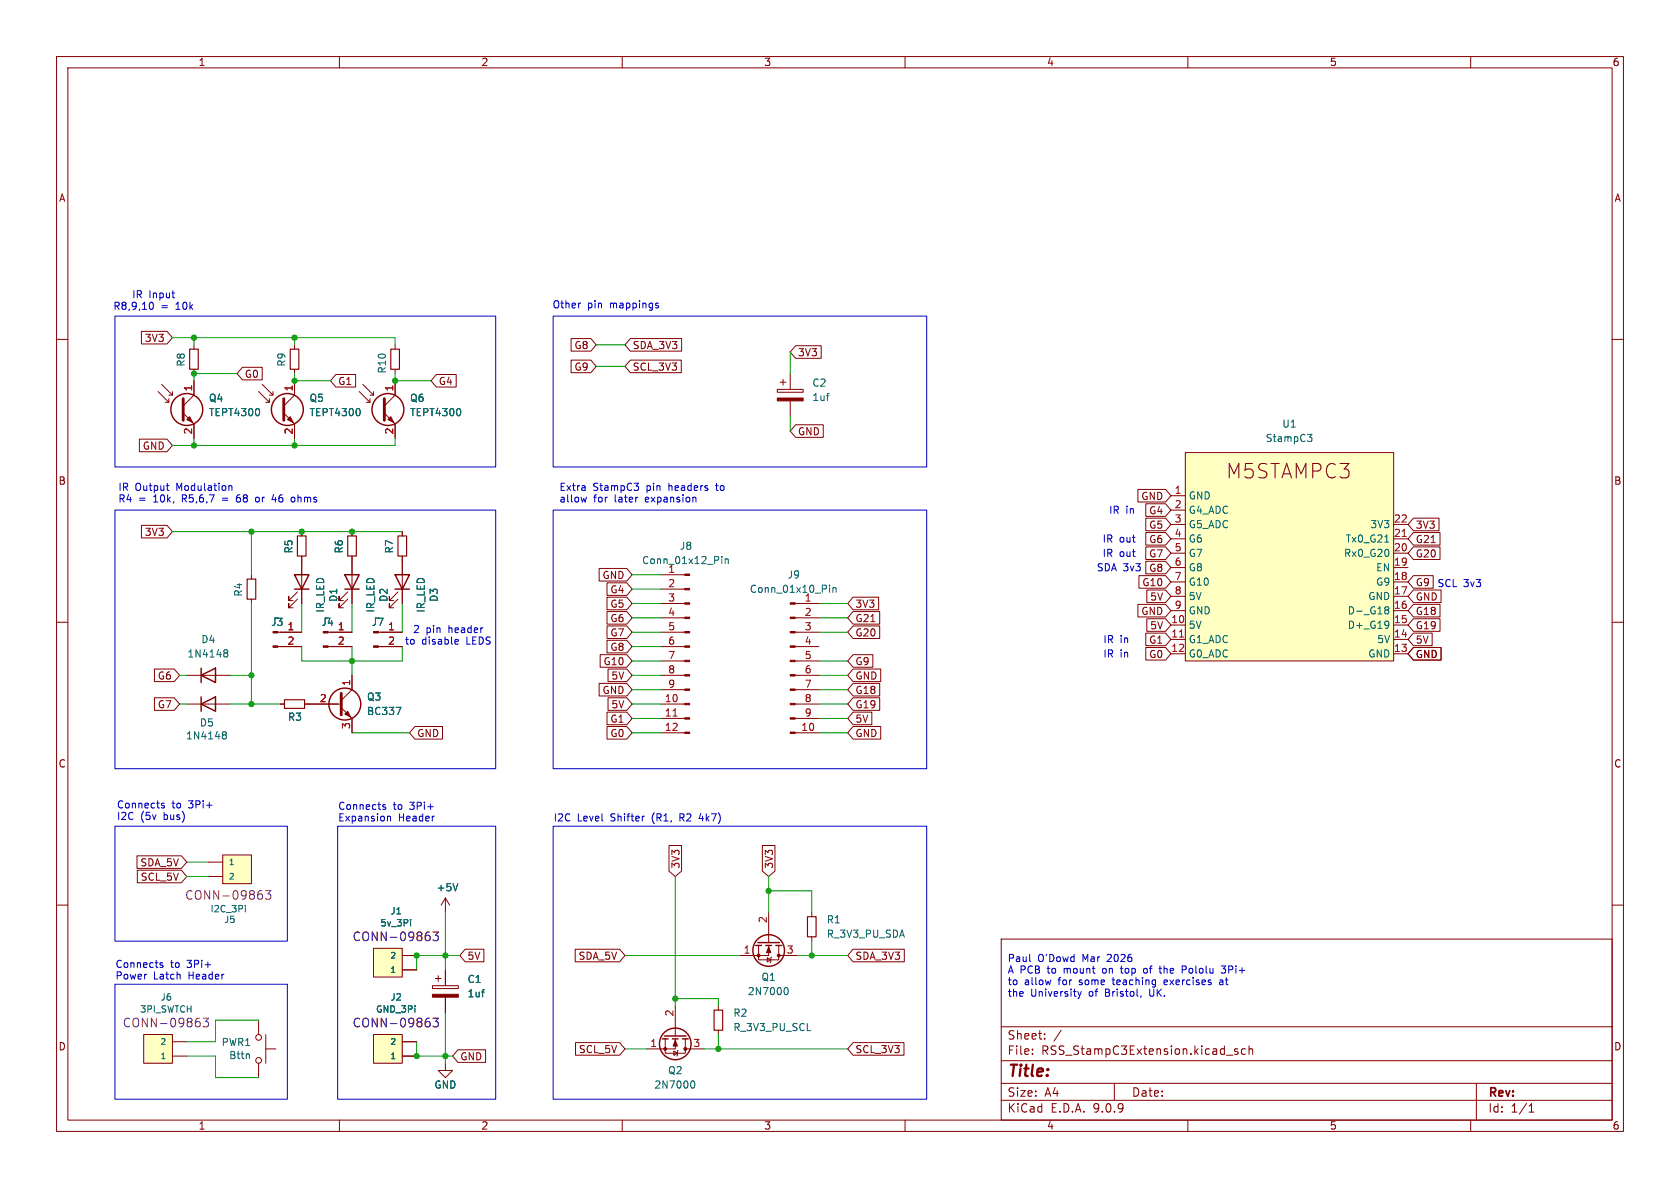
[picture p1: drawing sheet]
<svg xmlns="http://www.w3.org/2000/svg" width="297mm" height="210mm" viewBox="0 0 297 210" stroke-linecap="round" stroke-linejoin="round" font-family="sans-serif">
<g fill="none" stroke="#840000" stroke-width=".18">
<path d="M10 10h277v190h-277zM12 12h273v186h-273zM60 10v2M110 10v2M160 10v2M210 10v2M260 10v2M10 60h2M27.9 69.2l1.9 1.9v-.6M28.6 67.9l1.9 2v-.7M29.2 71.1h.6M29.8 69.9h.7"/>
<path d="M32.4 73l1.9 1.9v2.6M34.3 61v.7M34.3 65.3v.7M34.3 67.3v2.6l-1.9 1.9M45.7 69.2l1.9 1.9v-.6M46.4 67.9l1.9 2v-.7M47 71.1h.6M47.6 69.9h.7M50.2 73l1.9 1.9v2.6M52.1 67.3v2.6l-1.9 1.9M52.1 61v.7M52.1 65.3v.7"/>
<path d="M63.5 69.2l1.9 1.9v-.6M64.1 67.9l1.9 2v-.7M64.8 71.1h.6M65.4 69.9h.6M67.9 73l1.9 1.9v2.6M69.8 61v.7M69.8 65.3v.7M69.8 67.3v2.6l-1.9 1.9M285 60h2M53.3 99.1v7.6M62.2 94v.7M62.2 98.3v.8"/>
<path d="M10 110h2M49.1 111.8h4.2M49.1 114.3h4.2M52.6 105.9l-1.5 1.5v-.7v.7h.7M52.6 104.6l-1.5 1.6v-.8v.8h.7M285 110h2M78.7 158.8l-.7 1.2M78.7 158.8l.8 1.2M78.7 158.8v2.5M10 160h2M177 166h108v32h-108zM285 160h2"/>
<path d="M60 198v2M110 198v2M160 198v2M177 194.5h108M177 191.5h108M177 187.5h108M177 181.5h108M182.5 186.3v.1M182.5 185.5v.1M184.7 183.6v.1M184.7 182.8v.1M187.6 182.1l-1.3 2"/>
<path d="M197 191.5v3M210 198v2M216.8 186.5h1.2M218.8 185.5l-.3-.1-.3 .2 .1 .2 .5 .2v.3h-.6M220.2 185.5l-.5-.1-.2 .3v.4l.1 .2h.6M220.8 185.5l.2-.1 .4 .1 .1 .9M220.8 184.9v1.5M260 198v2M261 191.5v6.5M270.3 196.6h.9M270.3 195.5l.4-.4v1.5"/>
</g>
<path d="M45.8 72.5v.7M63.6 72.5v.7M81.4 72.5v.7M80.9 156.2l-.4 1.3" fill="none" stroke="#006464" stroke-width=".18"/>
<g fill="none" stroke="#840000" stroke-width=".25">
<path d="M52.1 101.6h2.5l-1.3 2.5zM52.1 104.1h2.5"/>
<circle cx="33" cy="72.4" r="2.82"/>
<circle cx="50.8" cy="72.4" r="2.82"/>
<circle cx="68.6" cy="72.4" r="2.82"/>
</g>
<g fill="#840000" stroke="#840000" stroke-width=".18">
<path d="M48.3 111.6h.8v.3h-.8z"/>
<path d="M48.3 114.2h.8v.2h-.8z"/>
<path d="M51.3 73.7l.5 1-1-.5z"/>
<path d="M68.6 74.2l.5-.5 .5 1z"/>
<path d="M33.5 73.7l.5 1-1-.5z"/>
</g>
<path d="M33.5 61.7h1.6v3.6h-1.6zM51.3 61.7h1.5v3.6h-1.5zM69.1 61.7h1.5v3.6h-1.5zM61.5 94.7h1.5v3.6h-1.5z" fill="none" stroke="#840000" stroke-width=".2"/>
<path d="M32.4 70.5v3.8M50.2 70.5v3.8M67.9 70.5v3.8" fill="none" stroke="#840000" stroke-width=".51"/>
<path d="M66 167.6h5.1v5.1h-5.1z" fill="#ffffc2"/>
<path d="M66.9 111.8h4.2M66.9 114.3h4.2M66 167.6h5.1v5.1h-5.1zM71.1 168.9h2.6M71.1 171.5h2.6" fill="none" stroke="#840000" stroke-width=".18"/>
<path d="M72.6 162.5v.2M72.6 162.9v.8" fill="none" stroke="#006464" stroke-width=".18"/>
<path d="M75.6 164.8h.3M75.8 165.3l.2 .3v.4l-.2 .3M76.5 164.8h1l-.5 .5 .4 .2v.6l-.2 .2h-.4l-.3-.2" fill="none" stroke="#840084" stroke-width=".18"/>
<g fill="#840000" stroke="#840000" stroke-width=".18">
<path d="M66 111.6h.9v.3h-.9z"/>
<path d="M66 114.2h.9v.2h-.9z"/>
</g>
<path d="M39.4 151.1h5v5.1h-5z" fill="#ffffc2"/>
<path d="M36.8 154.9h2.6M36.8 152.4h2.6M39.4 151.1h5v5.1h-5zM78.7 188v1.2h1.3l-1.3 1.3-1.2-1.3h1.2" fill="none" stroke="#840000" stroke-width=".18"/>
<path d="M43.4 160.1v.1M43.4 160.4v.8" fill="none" stroke="#006464" stroke-width=".18"/>
<path d="M46 157.4h.3M46.1 158l.3 .3v.4l-.3 .3M46.9 157.4h1l-.5 .6 .4 .2v.6l-.2 .2h-.5l-.2-.2" fill="none" stroke="#840084" stroke-width=".18"/>
<path d="M66 182.9h5.1v5.1h-5.1z" fill="#ffffc2"/>
<g fill="none" stroke="#840000" stroke-width=".18">
<path d="M45.7 180.3v2.6M45.7 188v2.5M47 185.4h1.8M47 182.9v5.1M66 182.9h5.1v5.1h-5.1zM71.1 184.2h2.6M71.1 186.7h2.6"/>
<circle cx="45.7" cy="187.5" r=".51"/>
<circle cx="45.7" cy="183.4" r=".51"/>
</g>
<path d="M75.6 180h.3M76.5 180h1l-.5 .6 .4 .1v.7l-.2 .1h-.4l-.3-.1M75.8 180.6l.2 .3v.3l-.2 .3" fill="none" stroke="#840084" stroke-width=".18"/>
<path d="M44 186.4l.1 .7" fill="none" stroke="#006464" stroke-width=".18"/>
<path d="M25.4 182.9h5.1v5.1h-5.1z" fill="#ffffc2"/>
<path d="M25.4 182.9h5.1v5.1h-5.1zM30.5 184.2h2.5M30.5 186.7h2.5" fill="none" stroke="#840000" stroke-width=".18"/>
<path d="M35 180h.3M35.9 180h1l-.6 .6 .5 .1v.7l-.2 .1h-.5l-.2-.1M35.1 180.6l.3 .3v.3l-.3 .3" fill="none" stroke="#840084" stroke-width=".18"/>
<path d="M209.5 80h36.9v36.8h-36.9z" fill="#ffffc2"/>
<g fill="none" stroke="#840000" stroke-width=".18">
<path d="M25 58.6h4.5l1 1.1-1 1.1h-4.5zM101 59.8h3.5l.9 1.2-.9 1.1h-3.5zM111.4 59.8h9.1v2.3h-9.1l-.9-1.1zM24.6 77.6h4.9l1 1.1-1 1.2h-4.9zM34.3 67.3v2.6M34.3 74.9v2.6M42.9 64.9h3.5v2.3h-3.5l-1-1.2zM52.1 67.3v2.6M52.1 74.9v2.6M59.4 66.2h3.5v2.2h-3.5l-1-1.1zM69.8 67.3v2.6M69.8 74.9v2.6"/>
<path d="M77.2 66.2h3.4v2.2h-3.4l-1-1.1zM101 63.7h3.5l.9 1.1-.9 1.1h-3.5zM111.4 63.7h9v2.2h-9l-.9-1.1zM137.4 68.8h4.6v.5h-4.6zM137.9 67.6h1M138.4 67.1v1M139.7 66v2.8M139.7 70.9v2.8M140.7 75.1h4.8v2.2h-4.8l-1-1.1zM140.7 61.1h4.5v2.2h-4.5l-1-1.1zM25 92.9h4.5l1 1.1-1 1.1h-4.5zM53.3 94v.7"/>
<path d="M53.3 98.3v3.3M62.2 94v.7M62.2 98.3v8.4M71.1 94v.7M71.1 98.3v8.4M201.2 86.5h4.9l.9 1.1-.9 1.1h-4.9zM202.6 89.1h3.5l.9 1.1-.9 1.1h-3.5zM202.6 96.7h3.5l.9 1.1-.9 1.1h-3.5zM202.6 91.6h3.5l.9 1.1-.9 1.1h-3.5zM202.6 94.1h3.5l.9 1.2-.9 1.1h-3.5zM202.6 99.2h3.5l.9 1.1-.9 1.1h-3.5zM207 87.6h2.5"/>
<path d="M207 90.2h2.5M207 92.7h2.5M207 95.3h2.5M207 97.8h2.5M209.5 80h36.9v36.8h-36.9zM246.4 92.7h2.5M246.4 95.3h2.5M246.4 97.8h2.5M249.9 94.1h4.7v2.3h-4.7l-1-1.1zM249.9 96.7h4.7v2.2h-4.7l-1-1.1zM249.9 91.6h4.5v2.2h-4.5l-1-1.1zM27.3 118.3h3.5l.9 1.1-.9 1.1h-3.5z"/>
<path d="M33 119.4h7.6M44.4 101.6v.8M44.4 105.9v.8M49.5 111.8h3.8M49.5 114.3h3.8M53.3 104.1v2.6M58 111.8h4.2M58 114.3h4.2M61.5 105.9l-1.6 1.5v-.7v.7h.8M61.5 104.6l-1.6 1.6v-.8v.8h.8M62.2 119.4v2.5l-1.9 1.9M67.3 111.8h3.8"/>
<path d="M67.3 114.3h3.8M70.4 105.9l-1.6 1.5v-.7v.7h.8M70.4 104.6l-1.6 1.6v-.8v.8h.8M105.9 100.5h4.9l1 1.1-1 1.1h-4.9zM106.1 115.7h4.7l1 1.1-1 1.2h-4.7zM107.3 108.1h3.5l1 1.1-1 1.1h-3.5zM107.3 113.2h3.5l1 1.1-1 1.1h-3.5zM107.3 110.6h3.5l1 1.2-1 1.1h-3.5zM107.3 105.6h3.5l1 1.1-1 1.1h-3.5zM107.3 103h3.5l1 1.1-1 1.2h-3.5zM107.5 118.3h3.3l1 1.1-1 1.1h-3.3zM116.8 106.7h4.3"/>
<path d="M116.8 109.2h4.3M116.8 111.8h4.3M116.8 114.3h4.3M116.8 116.8h4.3M116.8 119.4h4.3M116.8 101.6h4.3M116.8 104.1h4.3M140.6 106.7h4.2M140.6 109.2h4.2M140.6 111.8h4.2M140.6 114.3h4.2M140.6 116.8h4.2"/>
<path d="M140.6 119.4h4.2M150.8 110.6h4.7v2.3h-4.7l-.9-1.1zM150.8 105.6h4.5v2.2h-4.5l-.9-1.1zM150.8 108.1h4.7v2.2h-4.7l-.9-1.1zM150.8 115.7h3.5v2.3h-3.5l-.9-1.2zM150.8 118.3h4.9v2.2h-4.9l-.9-1.1zM201.2 106.8h4.9l.9 1.2-.9 1.1h-4.9zM201.4 101.8h4.7l.9 1.1-.9 1.1h-4.7zM202.6 114.5h3.5l.9 1.1-.9 1.1h-3.5zM202.6 111.9h3.5l.9 1.1-.9 1.1h-3.5zM202.7 104.3h3.4l.9 1.1-.9 1.1h-3.4zM202.7 109.4h3.4l.9 1.1-.9 1.1h-3.4z"/>
<path d="M207 100.3h2.5M207 102.9h2.5M207 105.4h2.5M207 108h2.5M207 110.5h2.5M207 113h2.5M207 115.6h2.5M246.4 100.3h2.5M246.4 102.9h2.5M246.4 105.4h2.5M246.4 108h2.5M246.4 110.5h2.5"/>
<path d="M246.4 113h2.5M246.4 115.6h2.5M249.9 101.8h3.5v2.2h-3.5l-1-1.1zM249.9 104.3h4.9v2.2h-4.9l-1-1.1zM249.9 114.5h4.9v2.2h-4.9l-1-1.1zM249.9 109.4h4.7v2.2h-4.7l-1-1.1zM249.9 111.9h3.3v2.2h-3.3l-1-1.1zM249.9 106.8h4.7v2.3h-4.7l-1-1.1zM27.3 123.3h3.5l.9 1.2-.9 1.1h-3.5zM33 124.5h7.6M49.5 124.5h.8M53.8 124.5h6.5"/>
<path d="M60.3 125.1l1.9 1.9v2.5M73.3 128.4h4.9v2.3h-4.9l-.9-1.2zM105.9 120.8h4.9l1 1.1-1 1.1h-4.9zM107.3 128.4h3.5l1 1.1-1 1.2h-3.5zM107.3 125.9h3.5l1 1.1-1 1.1h-3.5zM107.5 123.3h3.3l1 1.2-1 1.1h-3.3zM116.8 121.9h4.3M116.8 124.5h4.3M116.8 127h4.3M116.8 129.5h4.3M140.6 121.9h4.2M140.6 124.5h4.2"/>
<path d="M140.6 127h4.2M140.6 129.5h4.2M150.8 120.8h4.7v2.2h-4.7l-.9-1.1zM150.8 125.9h3.3v2.2h-3.3l-.9-1.1zM150.8 123.3h4.7v2.3h-4.7l-.9-1.1zM150.8 128.4h4.9v2.3h-4.9l-.9-1.2zM24.2 151.3h7.9l.9 1.1-.9 1.1h-7.9zM24.3 153.8h7.8l.9 1.1-.9 1.2h-7.8zM118.3 149.5h2.2v4.5l-1.1 .9-1.1-.9zM134.8 149.5h2.2v4.5l-1.1 .9-1.1-.9zM71.1 168.9h2.6M71.1 171.5h2.6"/>
<path d="M76.5 174.2h4.5v.6h-4.5zM77 173h1M77.5 172.5v1M78.7 171.5v2.7M78.7 176.3v2.8M82.2 167.8h3.3v2.2h-3.3l-.9-1.1zM101.7 167.8h7.8l1 1.1-1 1.1h-7.8zM119.4 177.8v5.3M127 177.8v.8M134.1 167.1v2.6h3.6v-2.6M135.6 169.3l.7 .4-.7 .4zM135.9 167.1v1.8h-5.1"/>
<path d="M135.9 161.3v5.3M136.4 169.2l-.1 .1v.8l-.2 .1M137.7 168.9h3.3M143.5 161.3v.8M143.5 165.6v.8M150.8 167.8h9.1v2.2h-9.1l-.9-1.1zM71.1 184.2h2.6M71.1 186.7h2.6M81 185.6h4.8v2.2h-4.8l-1-1.1zM101.7 184.3h7.8l1 1.1-1 1.1h-7.8zM117.6 183.6v2.6h3.6v-2.6M119.1 185.8l.7 .4-.7 .4z"/>
<path d="M119.4 183.6v1.8h-5.1M119.9 185.7l-.1 .1v.8l-.2 .1M121.2 185.4h3.3M127 182.1v.8M150.8 184.3h9v2.2h-9l-.9-1.1z"/>
</g>
<path d="M247.9 94.8h.7M208.5 112.6h.7M119 126.6h.7" fill="none" stroke="#a90000" stroke-width=".18"/>
<g fill="none" stroke="#006464" stroke-width=".18">
<path d="M45.8 72.5v.7M63.6 72.5v.7M81.4 72.5v.7M146.1 70h.5M146.5 69.5h.1M231.1 76.8h.8l-.4 .5 .4 .1v.4l-.2 .2h-.4M127.6 98.4v.1M127.6 98.8v.8M128.2 98.8v.8M128.2 98.9l.2-.1 .3 .1 .1 .7M244.8 95.8h.7M245.5 97.3v.8"/>
<path d="M39.7 115.4h.1M39.7 114.9h.3l.2 .1 .1 .2-.3 .2M39.8 115.4h.2M39.8 115.4l-.1 .1M40 115.4l.3 .3-.1 .3-.2 .1h-.3M146.7 103.4v.2M146.7 103.9v.8M147.3 103.9v.8M147.3 104l.1-.1h.3l.1 .8M244.9 107.4l.1-.1h.4l.1 .3-.2 .2M244.9 107.7l.1 .1M245 107.8h.3"/>
<path d="M245 107.8l-.1 .1M245.3 107.8l.2 .2v.4l-.2 .1-.4-.1M245.3 109.8l.2 .1a1.07 1.07 0 0 1-.2 1M245.5 110.3l-.2 .3M39.4 129.8l.1 .1M39.4 129.4h.4l.2 .1v.2l-.2 .2M39.5 129.9h.3M39.5 129.9l-.1 .1M39.8 129.9l.2 .2v.4l-.2 .1h-.4M70 125h.9l-.6 1.3M80.9 156.2l-.4 1.3M72.6 162.5v.2"/>
<path d="M72.6 162.9v.8M85.1 175.4h.5M85.5 175h.1M138.8 174.6h.1a.68 .68 0 0 1 .5 .6 .68 .68 0 0 1-.5 .6h-.1M122.3 191.1h.1a.68 .68 0 0 1 .4 .6 .68 .68 0 0 1-.4 .6h-.1"/>
</g>
<g fill="#840000" stroke="#840000" stroke-width=".18">
<path d="M139.7 106.6h.9v.2h-.9z"/>
<path d="M139.7 109.1h.9v.2h-.9z"/>
<path d="M139.7 111.6h.9v.3h-.9z"/>
<path d="M139.7 114.2h.9v.2h-.9z"/>
<path d="M139.7 116.7h.9v.3h-.9z"/>
<path d="M139.7 119.3h.9v.2h-.9z"/>
<path d="M139.7 121.8h.9v.2h-.9z"/>
<path d="M139.7 124.3h.9v.3h-.9z"/>
<path d="M139.7 126.9h.9v.2h-.9z"/>
<path d="M139.7 129.4h.9v.3h-.9z"/>
<path d="M121.1 101.5h.8v.2h-.8z"/>
<path d="M121.1 104h.8v.3h-.8z"/>
<path d="M121.1 106.6h.8v.2h-.8z"/>
<path d="M121.1 109.1h.8v.2h-.8z"/>
<path d="M121.1 111.6h.8v.3h-.8z"/>
<path d="M121.1 114.2h.8v.2h-.8z"/>
<path d="M121.1 116.7h.8v.3h-.8z"/>
<path d="M121.1 119.3h.8v.2h-.8z"/>
<path d="M121.1 121.8h.8v.2h-.8z"/>
<path d="M121.1 124.3h.8v.3h-.8z"/>
<path d="M121.1 126.9h.8v.2h-.8z"/>
<path d="M121.1 129.4h.8v.3h-.8z"/>
<path d="M137.4 70.4h4.6v.5h-4.6z"/>
<path d="M76.5 175.8h4.5v.5h-4.5z"/>
<path d="M61 126.2l.5-.5 .5 1z"/>
<path d="M119.4 183.9l.4 1h-.8z"/>
<path d="M135.9 167.4l.4 1h-.8z"/>
<path d="M57.1 111.6h.9v.3h-.9z"/>
<path d="M57.1 114.2h.9v.2h-.9z"/>
<circle cx="121.2" cy="185.4" r=".25"/>
<circle cx="117.6" cy="185.4" r=".25"/>
<circle cx="137.7" cy="168.9" r=".25"/>
<circle cx="134.1" cy="168.9" r=".25"/>
</g>
<path d="M52.6 94.7h1.5v3.6h-1.5zM70.4 94.7h1.5v3.6h-1.5zM43.7 102.4h1.5v3.5h-1.5zM50.3 123.7h3.5v1.5h-3.5zM126.2 178.6h1.6v3.5h-1.6zM142.7 162.1h1.6v3.5h-1.6z" fill="none" stroke="#840000" stroke-width=".2"/>
<g fill="none" stroke="#840000" stroke-width=".25">
<path d="M35.6 119.4l2.5-1.3v2.6zM35.6 118.1v2.6M61 101.6h2.5l-1.3 2.5zM61 104.1h2.5M69.8 101.6h2.6l-1.3 2.5zM69.8 104.1h2.6M35.6 124.5l2.5-1.3v2.5zM35.6 123.2v2.5M133.6 167.1h1M134 166.6h3.8M135.4 167.1h1M137.2 167.1h1"/>
<path d="M117.1 183.6h1M117.5 183.1h3.8M118.9 183.6h1M120.6 183.6h1.1"/>
<circle cx="61" cy="124.5" r="2.82"/>
<circle cx="135.9" cy="168" r="2.79"/>
<circle cx="119.4" cy="184.5" r="2.79"/>
</g>
<path d="M60.3 122.6v3.8" fill="none" stroke="#840000" stroke-width=".51"/>
<g fill="none" stroke="#009600" stroke-width=".18">
<path d="M30.5 59.7h39.3v1.3M34.3 59.7v1.3M52.1 59.7v1.3M34.3 77.5v1.2M41.9 66h-7.6v1.3M52.1 66v1.3h6.3M52.1 77.5v1.2M69.8 66v1.3h6.4M69.8 77.5v1.2h-39.3M105.4 64.8h5.1M105.4 61h5.1M139.7 62.2v3.8"/>
<path d="M139.7 73.7v2.5M30.5 94h40.6M44.4 94v7.6M31.7 119.4h1.3M40.6 119.4h3.8M44.4 106.7v17.8M53.3 114.3v2.5h17.8v-2.5M53.3 106.7v5.1M62.2 106.7v5.1M62.2 114.3v5.1M71.1 106.7v5.1M111.8 114.3h5"/>
<path d="M111.8 106.7h5M111.8 116.8h5M111.8 119.4h5M111.8 104.1h5M111.8 111.8h5M111.8 109.2h5M111.8 101.6h5M144.8 106.7h5.1M144.8 116.8h5.1M144.8 119.4h5.1M144.8 111.8h5.1M144.8 109.2h5.1"/>
<path d="M31.7 124.5h1.3M40.6 124.5h8.9M62.2 129.5h10.2M111.8 121.9h5M111.8 129.5h5M111.8 124.5h5M111.8 127h5M144.8 121.9h5.1M144.8 129.5h5.1M144.8 124.5h5.1M144.8 127h5.1M33 154.9h3.8"/>
<path d="M33 152.4h3.8M119.4 154.9v22.9M135.9 157.5h7.6v3.8M135.9 154.9v6.4M78.7 161.3v10.2M78.7 179.1v8.9M81.3 168.9h-7.6v2.6M110.5 168.9h20.3M119.4 176.5h7.6v1.3M141 168.9h8.9M143.5 166.4v2.5M33 186.7h5.1v3.8h7.6"/>
<path d="M45.7 180.3h-7.6v3.9h-5.1M73.7 184.2v2.5h6.3M110.5 185.4h3.8M124.5 185.4h25.4M127 182.9v2.5"/>
</g>
<g fill="none" stroke="#0000c2" stroke-width=".18">
<path d="M20.3 55.9h67.3v26.7h-67.3zM27.1 53.9l-.1 .7-.2 .1-.2-.1M30.4 51.8h.5M30.7 52.6h.2M97.8 55.9h66v26.7h-66zM102.5 53.6h.2M116.1 53.6h.3M116.1 54l.3 .1v.2l-.1 .1h-.3M20.3 90.2h67.3v45.7h-67.3zM29.4 85.8h.5M29.8 86.7h.1M40.5 86l.1-.2 .3 .1 .1 .8"/>
<path d="M40.5 85.8v.9M42 87.6a.99 .99 0 0 0-.1 1.1h.1M42 88l-.2 .2M45.6 87.9l-.3 .1-.1 .1v.5l.4 .1M48.4 87.4l-.3 .9h.8M51.6 88l.3-.1 .2 .2-.1 .6h-.4M97.8 90.2h66v45.7h-66zM103.7 87.9l-.3 .8-.2-.6M112.1 85.4h.8l-.4 .5M112.6 85.9l.3 .3v.3l-.3 .2M122.9 87.9l.1 .2v.6M80.6 113l.4 .1v.2l-.6 .2"/>
<path d="M81 113.8l-.4 .1M20.3 146.1h30.5v20.3h-30.5zM28.6 142.3l.4 .2 .1 .1-.2 .2h-.4M28.6 142h.4M59.7 146.1h27.9v48.2h-27.9zM67.7 142.6l.4 .1 .1 .2-.2 .2-.3-.1M67.7 142.3h.4M68.5 144.4l.2-.1h.3v.8M68.5 144.3v.8M97.8 146.1h66v48.2h-66zM113.9 144.3h-.2M123.9 143.8l-.3 .9h.8"/>
<path d="M20.3 174h30.5v20.3h-30.5zM28.3 170.5l.5 .2v.1l-.2 .2h-.3M28.3 170.2h.5M182.1 169.9l.1 .1M185.8 173.2l-.3 .9M190.6 175.3l.3 .8M190.9 176.1l-.3 .4M191.2 175.3l-.3 .8M198.1 171.2h.4M198.2 170.8l.1 1.2M201.7 176.1l-.1 .2M202.6 171.2h-.3l-.1 .2v.5l.4 .1"/>
<path d="M204.9 171.2h.5M205.1 171.8l.3 .2M206 173.2l-.2 .2v.5l.2 .2M206.4 173.5l-.6 .1M209 170.8h.5l.2 .2-.1 .4h-.6M215.9 170.8h.8l-.4 .4 .3 .2v.5l-.2 .1-.5-.1M216 173.2l-.4 .1M216.1 173.6h-.3l-.2 .2v.2l.5 .1"/>
</g>
<path d="M75.6 180h.3M75.6 164.8h.3M75.8 165.3l.2 .3v.4l-.2 .3M76.5 180h1l-.5 .6 .4 .1v.7l-.2 .1h-.4l-.3-.1M76.5 164.8h1l-.5 .5 .4 .2v.6l-.2 .2h-.4l-.3-.2M75.8 180.6l.2 .3v.3l-.2 .3" fill="none" stroke="#840084" stroke-width=".18"/>
<g fill="#009600" stroke="#009600" stroke-width=".18">
<circle cx="73.7" cy="168.9" r=".46"/>
<circle cx="78.7" cy="168.9" r=".46"/>
<circle cx="127" cy="185.4" r=".46"/>
<circle cx="78.7" cy="186.7" r=".46"/>
<circle cx="73.7" cy="186.7" r=".46"/>
<circle cx="143.5" cy="168.9" r=".46"/>
<circle cx="135.9" cy="157.5" r=".46"/>
<circle cx="119.4" cy="176.5" r=".46"/>
<circle cx="34.3" cy="59.7" r=".46"/>
<circle cx="34.3" cy="78.7" r=".46"/>
<circle cx="34.3" cy="66" r=".46"/>
<circle cx="53.3" cy="94" r=".46"/>
<circle cx="44.4" cy="94" r=".46"/>
<circle cx="62.2" cy="94" r=".46"/>
<circle cx="52.1" cy="78.7" r=".46"/>
<circle cx="52.1" cy="59.7" r=".46"/>
<circle cx="52.1" cy="67.3" r=".46"/>
<circle cx="69.8" cy="67.3" r=".46"/>
<circle cx="44.4" cy="119.4" r=".46"/>
<circle cx="44.4" cy="124.5" r=".46"/>
<circle cx="62.2" cy="116.8" r=".46"/>
</g>
<text font-size="3.5" fill="#840000" x="216.7" y="84.8">M5STAMPC3</text>
<text font-size="2.8" fill="#840000" x="178" y="190.9">Title:</text>
<g font-size="2.1" fill="#840084">
<text x="32.6" y="159.3">CONN-09863</text>
<text x="62.2" y="166.6">CONN-09863</text>
<text x="21.6" y="181.8">CONN-09863</text>
<text x="62.2" y="181.8">CONN-09863</text>
</g>
<g font-size="2.1" fill="#840000">
<text x="178" y="184">Sheet:</text>
<text x="178" y="186.7">File:</text>
<text x="184.1" y="186.7">RSS_StampC3Extension.kicad_sch</text>
<text x="178" y="196.9">KiCad</text>
<text x="178" y="194.1">Size:</text>
<text x="184.7" y="194.1">A4</text>
<text x="185.7" y="196.9">E.D.A.</text>
<text x="193.3" y="196.9">9.0.9</text>
<text x="200" y="194.1">Date:</text>
<text x="263" y="194.3">Rev:</text>
<text x="263" y="196.9">Id:</text>
<text x="267.1" y="196.9">1/1</text>
</g>
<g font-size="1.8" fill="#840000">
<text x="35" y="11.9">1</text>
<text x="85" y="11.9">2</text>
<text x="135" y="11.9">3</text>
<text x="185" y="11.9">4</text>
<text x="235" y="11.9">5</text>
<text x="285" y="11.9">6</text>
<text x="10.3" y="35.9">A</text>
<text x="285.3" y="35.9">A</text>
<text x="25.5" y="60.6">3V3</text>
<text x="101.5" y="65.7">G9</text>
<text x="101.5" y="61.9">G8</text>
<text x="111.8" y="61.9">SDA_3V3</text>
<text x="111.8" y="65.7">SCL_3V3</text>
<text x="141" y="63.2">3V3</text>
<text x="43.2" y="67">G0</text>
<text x="59.7" y="68.3">G1</text>
<text x="77.5" y="68.3">G4</text>
<text x="141" y="77.2">GND</text>
<text x="25.1" y="79.7">GND</text>
<text x="10.3" y="85.9">B</text>
<text x="201.7" y="88.6">GND</text>
<text x="285.3" y="85.9">B</text>
<text x="25.5" y="94.9">3V3</text>
<text x="203.1" y="91.1">G4</text>
<text x="203.1" y="93.7">G5</text>
<text x="250.2" y="93.7">3V3</text>
<text x="203.1" y="98.7">G7</text>
<text x="203.1" y="96.2">G6</text>
<text x="203.1" y="101.3">G8</text>
<text x="250.2" y="96.2">G21</text>
<text x="250.2" y="98.7">G20</text>
<text x="106.4" y="102.6">GND</text>
<text x="107.8" y="107.6">G5</text>
<text x="107.8" y="105.1">G4</text>
<text x="151.1" y="107.6">3V3</text>
<text x="201.8" y="103.8">G10</text>
<text x="203.2" y="106.4">5V</text>
<text x="250.2" y="103.8">G9</text>
<text x="250.2" y="106.4">GND</text>
<text x="107.8" y="110.2">G6</text>
<text x="107.8" y="112.7">G7</text>
<text x="151.1" y="112.7">G20</text>
<text x="151.1" y="110.2">G21</text>
<text x="201.7" y="108.9">GND</text>
<text x="203.1" y="114">G1</text>
<text x="203.2" y="111.4">5V</text>
<text x="250.2" y="111.4">G19</text>
<text x="250.2" y="114">5V</text>
<text x="250.2" y="108.9">G18</text>
<text x="106.6" y="117.8">G10</text>
<text x="107.8" y="115.3">G8</text>
<text x="151.1" y="117.8">G9</text>
<text x="203.1" y="116.5">G0</text>
<text x="250.2" y="116.5">GND</text>
<text x="27.8" y="125.4">G7</text>
<text x="27.8" y="120.3">G6</text>
<text x="106.4" y="122.9">GND</text>
<text x="108" y="120.3">5V</text>
<text x="108" y="125.4">5V</text>
<text x="151.1" y="120.3">GND</text>
<text x="151.1" y="122.9">G18</text>
<text x="151.1" y="125.4">G19</text>
<text x="73.7" y="130.5">GND</text>
<text x="107.8" y="130.5">G0</text>
<text x="107.8" y="128">G1</text>
<text x="151.1" y="128">5V</text>
<text x="151.1" y="130.5">GND</text>
<text x="10.3" y="135.9">C</text>
<text x="285.3" y="135.9">C</text>
<text x="24.7" y="153.4">SDA_5V</text>
<text x="24.8" y="155.9">SCL_5V</text>
<text x="120.3" y="153.7" transform="rotate(-90 120.3 153.7)">3V3</text>
<text x="136.8" y="153.7" transform="rotate(-90 136.8 153.7)">3V3</text>
<text x="82.5" y="169.9">5V</text>
<text x="102.2" y="169.9">SDA_5V</text>
<text x="151.1" y="169.9">SDA_3V3</text>
<text x="10.3" y="185.9">D</text>
<text x="285.3" y="185.9">D</text>
<text x="81.3" y="187.6">GND</text>
<text x="102.2" y="186.4">SCL_5V</text>
<text x="151.1" y="186.4">SCL_3V3</text>
<text x="35" y="199.9">1</text>
<text x="85" y="199.9">2</text>
<text x="135" y="199.9">3</text>
<text x="185" y="199.9">4</text>
<text x="235" y="199.9">5</text>
<text x="285" y="199.9">6</text>
</g>
<g font-size="1.8" fill="#0000c2">
<text x="23.3" y="52.9">IR</text>
<text x="26.3" y="52.9">Input</text>
<text x="19.9" y="55">R8,9,10</text>
<text x="28.4" y="55">=</text>
<text x="31.2" y="55">10k</text>
<text x="97.6" y="54.7">Other</text>
<text x="103.8" y="54.7">pin</text>
<text x="107.9" y="54.7">mappings</text>
<text x="20.8" y="86.9">IR</text>
<text x="20.8" y="88.9">R4</text>
<text x="23.9" y="86.9">Output</text>
<text x="24.5" y="88.9">=</text>
<text x="27.2" y="88.9">10k,</text>
<text x="31.3" y="86.9">Modulation</text>
<text x="32.4" y="88.9">R5,6,7</text>
<text x="39.7" y="88.9">=</text>
<text x="42.5" y="88.9">68</text>
<text x="46.1" y="88.9">or</text>
<text x="49.2" y="88.9">46</text>
<text x="52.8" y="88.9">ohms</text>
<text x="98.8" y="86.9">Extra</text>
<text x="98.8" y="88.9">allow</text>
<text x="104.8" y="86.9">StampC3</text>
<text x="104.9" y="88.9">for</text>
<text x="108.8" y="88.9">later</text>
<text x="114.4" y="88.9">expansion</text>
<text x="114.4" y="86.9">pin</text>
<text x="118.5" y="86.9">headers</text>
<text x="127.1" y="86.9">to</text>
<text x="196" y="91">IR</text>
<text x="199" y="91">in</text>
<text x="193.8" y="101.2">SDA 3v3</text>
<text x="194.8" y="98.7">IR</text>
<text x="194.8" y="96.1">IR</text>
<text x="197.9" y="98.7">out</text>
<text x="197.9" y="96.1">out</text>
<text x="254" y="104">SCL 3v3</text>
<text x="72.9" y="112.1">2</text>
<text x="75.3" y="112.1">pin</text>
<text x="79.4" y="112.1">header</text>
<text x="195" y="113.9">IR</text>
<text x="198" y="113.9">in</text>
<text x="71.5" y="114.2">to</text>
<text x="74.5" y="114.2">disable</text>
<text x="82.5" y="114.2">LEDS</text>
<text x="195" y="116.4">IR</text>
<text x="198" y="116.4">in</text>
<text x="20.6" y="143">Connects</text>
<text x="30.4" y="143">to</text>
<text x="33.4" y="143">3Pi+</text>
<text x="59.7" y="143.2">Connects</text>
<text x="69.5" y="143.2">to</text>
<text x="72.6" y="143.2">3Pi+</text>
<text x="20.6" y="145">I2C</text>
<text x="24.8" y="145">(5v</text>
<text x="29" y="145">bus)</text>
<text x="59.7" y="145.3">Expansion</text>
<text x="70.4" y="145.3">Header</text>
<text x="97.8" y="145.3">I2C</text>
<text x="102" y="145.3">Level</text>
<text x="108.1" y="145.3">Shifter</text>
<text x="115.5" y="145.3">(R1,</text>
<text x="120.6" y="145.3">R2</text>
<text x="124.3" y="145.3">4k7)</text>
<text x="20.3" y="171.2">Connects</text>
<text x="20.3" y="173.2">Power</text>
<text x="27.1" y="173.2">Latch</text>
<text x="30.1" y="171.2">to</text>
<text x="33.2" y="171.2">3Pi+</text>
<text x="33.4" y="173.2">Header</text>
<text x="178.1" y="170.3">Paul</text>
<text x="178.1" y="172.3">A PCB</text>
<text x="183.5" y="170.3">O'Dowd</text>
<text x="185.3" y="172.3">to</text>
<text x="188.3" y="172.3">mount</text>
<text x="191.5" y="170.3">Mar</text>
<text x="195.4" y="172.3">on</text>
<text x="196" y="170.3">2026</text>
<text x="198.8" y="172.3">top</text>
<text x="203" y="172.3">of</text>
<text x="206.1" y="172.3">the</text>
<text x="210.2" y="172.3">Pololu</text>
<text x="217.4" y="172.3">3Pi+</text>
<text x="178.1" y="174.4">to</text>
<text x="178.1" y="176.4">the</text>
<text x="181.1" y="174.4">allow</text>
<text x="182.2" y="176.4">University</text>
<text x="187.2" y="174.4">for</text>
<text x="191.1" y="174.4">some</text>
<text x="192.6" y="176.4">of</text>
<text x="195.7" y="176.4">Bristol,</text>
<text x="197.2" y="174.4">teaching</text>
<text x="203.7" y="176.4">UK.</text>
<text x="206.5" y="174.4">exercises</text>
<text x="216.5" y="174.4">at</text>
</g>
<g font-size="1.8" fill="#006464">
<text x="32.9" y="64.9" transform="rotate(-90 32.9 64.9)">R8</text>
<text x="50.6" y="64.9" transform="rotate(-90 50.6 64.9)">R9</text>
<text x="36.8" y="71.2">Q4</text>
<text x="54.6" y="71.2">Q5</text>
<text x="68.4" y="66.1" transform="rotate(-90 68.4 66.1)">R10</text>
<text x="72.4" y="71.2">Q6</text>
<text x="143.5" y="68.6">C2</text>
<text x="143.5" y="71.1">1uf</text>
<text x="36.8" y="73.8">TEPT4300</text>
<text x="54.6" y="73.8">TEPT4300</text>
<text x="72.4" y="73.8">TEPT4300</text>
<text x="226.6" y="75.8">U1</text>
<text x="223.7" y="78.3">StampC3</text>
<text x="210.1" y="88.5">GND</text>
<text x="210.1" y="91">G4_ADC</text>
<text x="210.1" y="93.6">G5_ADC</text>
<text x="242.2" y="93.6">3V3</text>
<text x="51.9" y="97.9" transform="rotate(-90 51.9 97.9)">R5</text>
<text x="60.8" y="97.9" transform="rotate(-90 60.8 97.9)">R6</text>
<text x="69.7" y="97.9" transform="rotate(-90 69.7 97.9)">R7</text>
<text x="113.4" y="99.9">Conn_01x12_Pin</text>
<text x="118" y="101.3">1</text>
<text x="120.1" y="97.4">J8</text>
<text x="210.1" y="96.1">G6</text>
<text x="210.1" y="98.7">G7</text>
<text x="210.1" y="101.2">G8</text>
<text x="237.5" y="98.7">Rx0_G20</text>
<text x="237.8" y="96.1">Tx0_G21</text>
<text x="243.2" y="101.2">EN</text>
<text x="43" y="105.6" transform="rotate(-90 43 105.6)">R4</text>
<text x="59.8" y="106.5" transform="rotate(-90 59.8 106.5)">D1</text>
<text x="68.7" y="106.5" transform="rotate(-90 68.7 106.5)">D2</text>
<text x="77.6" y="106.5" transform="rotate(-90 77.6 106.5)">D3</text>
<text x="132.5" y="105">Conn_01x10_Pin</text>
<text x="139.1" y="102.5">J9</text>
<text x="142.2" y="106.4">1</text>
<text x="210.1" y="103.7">G10</text>
<text x="210.1" y="106.3">5V</text>
<text x="241.8" y="106.3">GND</text>
<text x="243.2" y="103.7">G9</text>
<text x="35.5" y="113.9">D4</text>
<text x="47.8" y="110.8">J3</text>
<text x="48.3" y="110.1">~</text>
<text x="56.7" y="110.8">J4</text>
<text x="57.2" y="110.1">~</text>
<text x="57.5" y="108.4" transform="rotate(-90 57.5 108.4)">IR_LED</text>
<text x="65.6" y="110.8">J7</text>
<text x="66.1" y="110.1">~</text>
<text x="66.4" y="108.4" transform="rotate(-90 66.4 108.4)">IR_LED</text>
<text x="75.3" y="108.4" transform="rotate(-90 75.3 108.4)">IR_LED</text>
<text x="210.1" y="108.8">GND</text>
<text x="210.1" y="111.4">5V</text>
<text x="210.1" y="113.9">G1_ADC</text>
<text x="238.2" y="108.8">D-_G18</text>
<text x="238.2" y="111.4">D+_G19</text>
<text x="243.4" y="113.9">5V</text>
<text x="33" y="116.4">1N4148</text>
<text x="210.1" y="116.4">G0_ADC</text>
<text x="241.8" y="116.4">GND</text>
<text x="64.8" y="124.1">Q3</text>
<text x="32.8" y="130.9">1N4148</text>
<text x="35.2" y="128.6">D5</text>
<text x="50.8" y="127.6">R3</text>
<text x="64.8" y="126.6">BC337</text>
<text x="77.1" y="157.8">+5V</text>
<text x="146.1" y="163.4">R1</text>
<text x="146.1" y="166">R_3V3_PU_SDA</text>
<text x="82.6" y="174">C1</text>
<text x="134.5" y="173.6">Q1</text>
<text x="82.6" y="176.5">1uf</text>
<text x="129.5" y="179.9">R2</text>
<text x="132.1" y="176.1">2N7000</text>
<text x="39.1" y="185.1">PWR1</text>
<text x="129.5" y="182.5">R_3V3_PU_SCL</text>
<text x="40.4" y="187.4">Bttn</text>
<text x="118" y="190.1">Q2</text>
<text x="76.7" y="192.6">GND</text>
<text x="115.6" y="192.6">2N7000</text>
</g>
<g font-size="1.8" fill="#a90000">
<text x="34" y="69.3" transform="rotate(-90 34 69.3)">1</text>
<text x="51.8" y="69.3" transform="rotate(-90 51.8 69.3)">1</text>
<text x="69.6" y="69.3" transform="rotate(-90 69.6 69.3)">1</text>
<text x="34" y="76.9" transform="rotate(-90 34 76.9)">2</text>
<text x="51.8" y="76.9" transform="rotate(-90 51.8 76.9)">2</text>
<text x="69.6" y="76.9" transform="rotate(-90 69.6 76.9)">2</text>
<text x="207.6" y="87.4">1</text>
<text x="207.6" y="89.9">2</text>
<text x="207.6" y="92.5">3</text>
<text x="207.6" y="95">4</text>
<text x="246.3" y="92.5">22</text>
<text x="246.3" y="95">21</text>
<text x="207.6" y="97.5">5</text>
<text x="207.6" y="100.1">6</text>
<text x="246.3" y="97.5">20</text>
<text x="246.3" y="100.1">19</text>
<text x="118" y="103.9">2</text>
<text x="118" y="106.4">3</text>
<text x="207.6" y="102.6">7</text>
<text x="207.6" y="105.2">8</text>
<text x="207.6" y="107.7">9</text>
<text x="246.3" y="102.6">18</text>
<text x="246.3" y="105.2">17</text>
<text x="246.3" y="107.7">16</text>
<text x="50.7" y="111.5">1</text>
<text x="59.6" y="111.5">1</text>
<text x="68.5" y="111.5">1</text>
<text x="118" y="109">4</text>
<text x="118" y="111.5">5</text>
<text x="142.2" y="109">2</text>
<text x="142.2" y="111.5">3</text>
<text x="207" y="110.2">10</text>
<text x="207" y="112.8">11</text>
<text x="246.3" y="110.2">15</text>
<text x="246.3" y="112.8">14</text>
<text x="50.7" y="114">2</text>
<text x="59.6" y="114">2</text>
<text x="68.5" y="114">2</text>
<text x="118" y="114">6</text>
<text x="118" y="116.6">7</text>
<text x="118" y="119.1">8</text>
<text x="142.2" y="114">4</text>
<text x="142.2" y="116.6">5</text>
<text x="142.2" y="119.1">6</text>
<text x="207" y="115.3">12</text>
<text x="246.3" y="115.3">13</text>
<text x="56.4" y="124.2">2</text>
<text x="62" y="121.4" transform="rotate(-90 62 121.4)">1</text>
<text x="117.4" y="124.2">10</text>
<text x="118" y="121.7">9</text>
<text x="142.2" y="121.7">7</text>
<text x="142.2" y="124.2">8</text>
<text x="62" y="129" transform="rotate(-90 62 129)">3</text>
<text x="117.4" y="126.7">11</text>
<text x="117.4" y="129.3">12</text>
<text x="141.6" y="129.3">10</text>
<text x="142.2" y="126.7">9</text>
<text x="135.6" y="163.3" transform="rotate(-90 135.6 163.3)">2</text>
<text x="131.4" y="168.7">1</text>
<text x="139" y="168.7">3</text>
<text x="119.1" y="179.8" transform="rotate(-90 119.1 179.8)">2</text>
<text x="114.9" y="185.2">1</text>
<text x="122.5" y="185.2">3</text>
</g>
<g font-size="1.6" fill="#006464">
<text x="37.1" y="161.5">I2C_3Pi</text>
<text x="69" y="161.8">J1</text>
<text x="39.5" y="163.4">J5</text>
<text x="67.1" y="164">5v_3Pi</text>
<text x="24.7" y="179.2">3PI_SWTCH</text>
<text x="28.3" y="177.1">J6</text>
<text x="66.4" y="179.2">GND_3Pi</text>
<text x="69" y="177.1">J2</text>
</g>
<g font-size="1.4" fill="#006464">
<text x="40.4" y="155.7">2</text>
<text x="40.4" y="153.1">1</text>
<text x="68.9" y="169.6">2</text>
<text x="68.9" y="172.2">1</text>
<text x="28.2" y="184.9">2</text>
<text x="68.9" y="184.9">2</text>
<text x="28.2" y="187.4">1</text>
<text x="68.9" y="187.4">1</text>
</g>
</svg>
